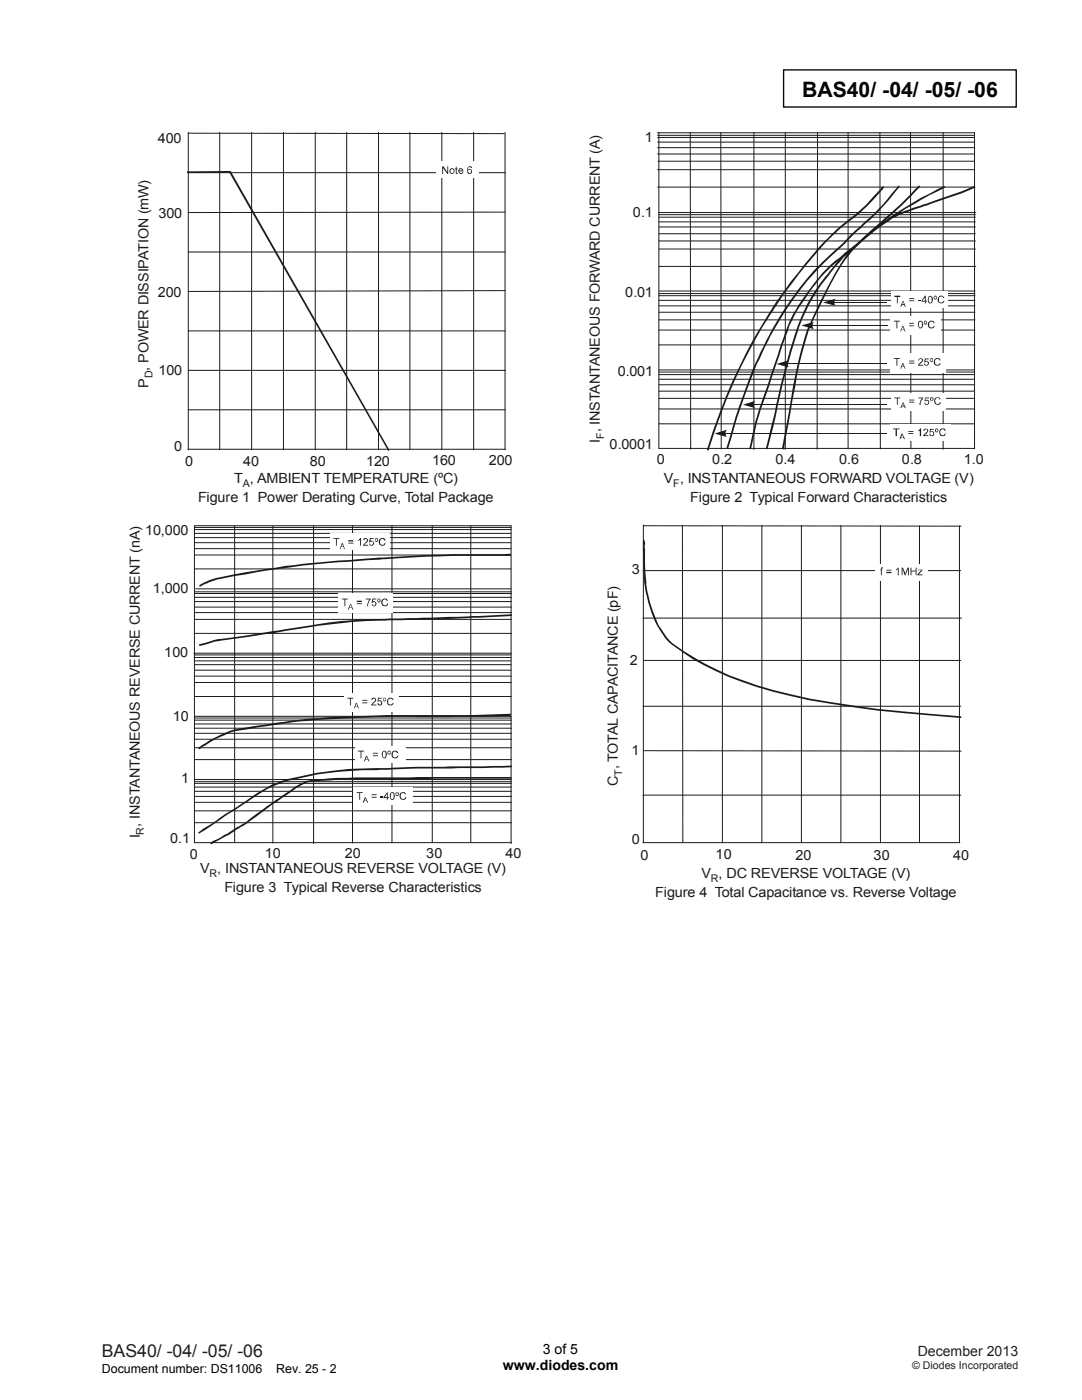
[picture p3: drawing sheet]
<svg xmlns="http://www.w3.org/2000/svg" width="216mm" height="279mm" viewBox="0 0 216 279" stroke-linecap="round" stroke-linejoin="round" font-family="sans-serif">
<path d="M156.4 13.9h46.4v7.5h-46.4z" fill="none" stroke="#000" stroke-width=".26"/>
<g fill="none" stroke="#1f1a17" stroke-width=".2">
<path d="M37.6 26.6l63 .1M37.6 34.5h63.3M37.6 26.4v63.3M43.8 26.4v63.3M50.2 26.4v63.3M56.6 26.4v63.3M62.9 26.4v63.3M69.2 26.4v63.3M75.5 26.4v63.3M81.8 26.4v63.3M88.2 26.4v63.3M94.5 26.4v63.3"/>
<path d="M100.8 26.4v63.3M37.6 50.3h63.3M100.9 42.3l-63.3 .1M100.9 58l-63.3 .2M37.6 73.9h63.3M37.6 66h63.3M37.5 89.7h63.4M37.6 81.8h63.3"/>
</g>
<path d="M37.3 34.2l8.6-.1v.4h-8.6zM45.9 34.1l.2 .1-.2 .1zM45.7 34.4l.4-.2 31.6 55.6-.2 .2z" fill="#1f1a17"/>
<path d="M87.1 32.2h8.3v3.3h-8.3z" fill="#fff"/>
<g fill="#1f1a17">
<path d="M88.2 33.2h.3l.8 1.2v-1.2h.1v1.5h-.1l-.9-1.2v1.2h-.2z" fill-rule="evenodd"/>
<path d="M89.9 33.7l.3-.2 .5 .4v.4l-.3 .4h-.4l-.3-.3zM89.9 33.9v.6h.5l.1-.5-.3-.3z" fill-rule="evenodd"/>
<path d="M91.1 33.2v.4h.2v.2h-.2v.7l.3 .2-.4-.1v-.8h-.2z" fill-rule="evenodd"/>
<path d="M91.5 33.9l.5-.4 .3 .2 .2 .5h-.9l.3 .3 .6-.1-.1 .1-.6 .2-.3-.3zM91.7 33.8l-.1 .2h.6v-.1l-.2-.2z" fill-rule="evenodd"/>
<path d="M93.4 33.4l.2-.2 .6 .2v.1l-.4-.1-.4 .1v.5l.3-.3 .5 .3v.5l-.4 .2h-.3l-.3-.4v-.7zM93.4 34l.2 .5 .4-.1v-.4l-.2-.1z" fill-rule="evenodd"/>
</g>
<g fill="none" stroke="#1f1a17" stroke-width=".2">
<path d="M131.2 37.3h63.3M131.2 26.5h63.3M131.2 27h63.3M131.2 33.9h63.3M131.2 30.7h63.3M131.2 28.4h63.3M131.2 29.5h63.3M131.2 27.4h63.3M131.3 32.2h63.2M131.5 26.4v63.1h63M137.7 26.4l.1 63.3M143.8 26.4l.1 63.2"/>
<path d="M150.4 26.4v63.3M156.7 26.4v63.3M163.1 26.4l-.1 63.3M169.2 26.4v63M175.6 26.4l.1 63.2M181.7 26.4l.1 63.2M188.2 26.4v63.3M194.5 26.4v63.2M131.5 42.4h63.2M131.5 53.2h63.2M131.5 42.8h63.1M131.5 59h63"/>
<path d="M131.5 59.9h63M131.5 49.7h63.1M131.5 48.1h63.1M131.5 46.7h63.1M131.5 44.3h63.1M131.5 45.3h63.1M131.5 43.3h63.1M131.5 58.6h63M131.6 58.1h62.9M131.5 65.9h63M131.5 63.8h63M131.5 61h63"/>
<path d="M131.5 68.8h63M131.5 62.3h63M131.5 73.8h63M131.5 79.5h63M131.5 75.7h63M131.5 74.8h63M131.5 74.3h63M131.5 76.8h63M131.5 78.1h63M131.5 84.6h63M131.5 81.6h63"/>
</g>
<g fill="#1f1a17">
<path d="M151.9 65.1l.2 .2a113.1 113.1 0 0 0-10.7 24.6l-.4-.1a106.4 106.4 0 0 1 10.9-24.7zM163.5 49.3l.2 .2-2.8 3.3a125.1 125.1 0 0 0-8.8 12.5l-.2-.2a97.7 97.7 0 0 1 11.6-15.8zM163.6 49.4l.1 .1zM163.5 49.3l.2 .2zM163.5 49.3l.1 .1zM164.4 48.3l1-1 .2 .3-1.9 1.9-.2-.2zM166 46.7l.7-.6 .2 .2-1.3 1.3-.2-.3zM166.9 46.1v.2zM166.7 46.1l.2 .2zM166.7 46.1h.2zM166.7 46.1l.2-.3 .3 .3-.3 .2zM166.9 45.8l.2 .1zM166.9 45.8l.4-.3 .2 .2-.3 .4zM167.3 45.5l1.7-1.4 .2 .3-1.7 1.3zM169 44.1a38 38 0 0 0 6.6-6.3l.2 .3-2.8 3-1.7 1.7-2.1 1.6zM175.8 37.5l.4-.3 .2 .1-.6 .8-.2-.3z"/>
<path d="M147.5 81.1l.3 .2-2.5 8.3-.4-.1zM150.2 73.7l.3 .2-2.7 7.4-.3-.2zM150.3 73.8l.2 .1zM150.2 73.7l.3 .2zM150.3 73.8l.2 .1zM152.4 69.1l.2 .2-2.1 4.6-.3-.2zM154.6 64.9l.3 .1-2.3 4.3-.2-.2zM162.5 53.9l4.9-4.6 .2 .2a55.2 55.2 0 0 0-12.7 15.5l-.3-.1a67.4 67.4 0 0 1 7.9-11zM167.4 49.3l1.8-1.9 .3 .3-1.9 1.8zM169.7 46.9l.3 .3-.5 .5-.3-.3zM169.7 46.9l.1 .2zM169.7 46.9l.3 .3zM169.7 46.9l.1 .2zM169.7 46.9l.8-.8 .3 .3-.8 .8zM170.5 46.1l1-.8 .3 .3-1 .8zM171.5 45.3l.1 .2zM171.5 45.3l.3 .3zM171.6 45.5l.2 .1zM171.5 45.3l1.5-1.4 .3 .2-1.5 1.5zM173 43.9l.8-.7 .3 .2-.8 .7zM173.8 43.2l.7-.6 .1 .2-.5 .6zM175.2 41.7l.8-.7 .3 .1-1.7 1.7-.1-.2zM177.9 38.6l.3 .3-.9 1.1-1 1.1-.3-.1zM179.3 37l.3 .3-1.4 1.6-.3-.3z"/>
<path d="M149.5 89.6l.3 .1zM149.5 89.6h.2zM150 87.3l.3 .1-.5 2.3-.3-.1zM151.4 81.7l.4 .1-.8 2.5-.7 3.1-.3-.1 .7-3.1zM154.6 72.6h.3l-1.4 4.4-1.7 4.8-.4-.1zM156.9 65.9l.3 .1-2.3 6.6h-.3zM158.8 61.8l.3 .2-1.6 2.9-.3 1.1-.3-.1a16.9 16.9 0 0 1 1.9-4.1zM161.1 58.3l.3 .2-2.3 3.5-.3-.2 .5-.9zM164.1 54.4l.3 .3-3 3.8-.3-.2zM165.8 52.8l1.6-1.3 .3 .2-1.7 1.4-1.6 1.6-.3-.3zM167.4 51.5l1.1-1 .2 .4-1 .8zM168.5 50.5l.7-.5 .3 .2-.8 .7zM169.2 50l4.1-3.5 .2 .2-1.8 1.7-2.2 1.8zM173.3 46.5l2.4-2.2 .3 .2-2.5 2.2zM175.7 44.3l4-3.6 .3 .3-4 3.5zM182.4 37.9l1-.9 .2 .3-3.6 3.7-.3-.3z"/>
<path d="M154.9 80.6l.4 .1-.5 2.2-1.7 6.8-.3-.1zM164.6 55.4l.3 .1a35.6 35.6 0 0 0-6.9 14.5l-2.7 10.7-.4-.1a99.3 99.3 0 0 1 5.5-18.5 29.9 29.9 0 0 1 4.2-6.7zM164.6 55.3l.1 .2zM164.6 55.3l.3 .2zM164.7 55.5h.2zM165.5 54.2l.3 .2-.9 1.1-.3-.2zM168.1 51.1l1-.9 .2 .3-.9 .8-2.6 3.1-.3-.2zM169.1 50.2l.1 .2zM169.1 50.2l.2 .3zM169.2 50.4l.1 .1zM169.1 50.2l1.7-1.3 1.5-1.5 .2 .3-3.2 2.8zM172.3 47.4l2.3-2.1 .3 .3-2.4 2.1zM174.6 45.3l4.2-2.8 3.5-2.1 .1 .3-1.7 1-5.8 3.9zM182.3 40.4l1.5-.9 4.6-2.4 .2 .3-3.1 1.5-3.1 1.8z"/>
<path d="M156 89.6l.4 .1zM157.4 82.4l.3 .1-1.3 7.2-.4-.1zM161.8 64.2l.2 .1a64.4 64.4 0 0 0-3.4 13l-.9 5.2-.3-.1 .8-5.2 1-4.9a43.5 43.5 0 0 1 2.6-8.1zM167.8 52.6l.2 .1a110 110 0 0 0-6 11.6l-.2-.1a110 110 0 0 1 6-11.6zM170.3 49.3l3.3-3 .3 .4a23.5 23.5 0 0 0-5.9 6l-.2-.1 .6-1zM173.6 46.3l2.8-2 .2 .3-2.7 2.1zM176.4 44.3l3-1.8 .2 .3-1.6 .8-1.4 1zM179.4 42.5l.1 .2zM179.4 42.5l.2 .3zM179.5 42.7l.1 .1zM179.4 42.5l4.2-1.4 .1 .3-4.1 1.4zM183.6 41.1l2.6-1 .1 .4-1.2 .5-1.4 .4zM186.2 40.1v.2zM186.2 40.1l.1 .4zM186.2 40.3l.1 .2zM186.2 40.1l2.5-.8 .1 .3-1.2 .4-1.3 .5zM188.7 39.3l3-1 2.8-1.2 .1 .3-2.8 1.2-3 1z"/>
</g>
<g fill="#fff">
<path d="M177.8 58.2h11.2v3.2h-11.2z"/>
<path d="M177.6 84.7h12v3.2h-12z"/>
<path d="M177.8 78.4h10.8v3.5h-10.8z"/>
<path d="M177.7 70.6h11.1v3.8h-11.1z"/>
<path d="M177.7 63.2h10.1v3.7h-10.1z"/>
</g>
<g fill="#1f1a17">
<path d="M178.5 59h1.1v.3h-.5v1.2h-.1v-1.2h-.5z" fill-rule="evenodd"/>
<path d="M181.4 59.5h1v.2h-1zM181.4 59.9h1v.2h-1z" fill-rule="evenodd"/>
<path d="M184.6 59h.1v1h.3v.2h-.3v.3h-.1v-.3h-.7zM184.6 59.4l-.6 .6h.6z" fill-rule="evenodd"/>
<path d="M185.2 59.3l.3-.2a.68 .68 0 0 1 .6 .4 .68 .68 0 0 1 0 .7l-.3 .3h-.4a1.37 1.37 0 0 1-.2-1.2zM185.4 59.3l-.1 .8 .4 .4 .2-.4v-.6l-.2-.3z" fill-rule="evenodd"/>
<path d="M186.5 59h.3l.1 .3v.3l-.1 .2h-.3l-.3-.4zM186.5 59.2l-.1 .3 .2 .2 .2-.3v-.2z" fill-rule="evenodd"/>
<path d="M187.4 59.1l.6-.1 .4 .4-.2 .1v-.1l-.3-.2-.4 .1-.2 .2 .1 .8 .5 .1 .4-.4 .1 .1v.2a.73 .73 0 0 1-1.1 .1l-.2-.6 .1-.4z" fill-rule="evenodd"/>
<path d="M180.1 60l.6 1.2h-.1l-.2-.3h-.4l-.2 .3h-.2zM180.1 60.2l-.1 .5h.4z" fill-rule="evenodd"/>
<path d="M178.2 85.5h1.3v.2h-.5v1.3h-.3v-1.3h-.5z" fill-rule="evenodd"/>
<path d="M181.3 86h1v.2h-1zM181.3 86.4h1v.2h-1z" fill-rule="evenodd"/>
<path d="M183.6 85.5h.2v1.5h-.3v-1.1l-.3 .2z" fill-rule="evenodd"/>
<path d="M184.3 85.8l.1-.1a.64 .64 0 0 1 .8 .1 1.5 1.5 0 0 1-.7 1.1h.7v.1h-1l.9-1.1-.2-.2h-.3l-.1 .3-.3-.1z" fill-rule="evenodd"/>
<path d="M185.6 85.6h.7v.2h-.6v.3l.3-.1 .3 .2a.6 .6 0 0 1-.1 .8h-.6l-.2-.4h.3v.2l.2 .2 .3-.3-.1-.5-.6 .2z" fill-rule="evenodd"/>
<path d="M186.7 85.6l.1-.1a.41 .41 0 0 1 .4 .3 .41 .41 0 0 1-.2 .5l-.4-.2zM186.8 85.7v.4l.1 .1 .2-.4z" fill-rule="evenodd"/>
<path d="M187.6 85.7l.8-.2 .3 .4-.2 .1-.2-.3a.6 .6 0 0 0-.7 .6 .6 .6 0 0 0 .7 .6l.2-.4h.2l-.3 .5h-.5l-.3-.1a.97 .97 0 0 1 0-1.2z" fill-rule="evenodd"/>
<path d="M179.9 86.5h.2l.5 1.1h-.2l-.2-.3h-.4l-.2 .3h-.1zM180 86.7l-.2 .5h.4z" fill-rule="evenodd"/>
<path d="M178.5 79.3h1.1v.2h-.5v1.3h-.1v-1.3h-.5z" fill-rule="evenodd"/>
<path d="M181.4 79.8h1v.1h-1zM181.4 80.2h1v.1h-1z" fill-rule="evenodd"/>
<path d="M183.3 79.3h.9l-.1 .4a1.13 1.13 0 0 0-.4 1.1h-.2v-.2l.2-.8 .3-.3h-.7z" fill-rule="evenodd"/>
<path d="M184.6 79.3h.8v.2h-.7l-.1 .4 .4-.1 .3 .1a.59 .59 0 0 1-.4 1l-.3-.2-.1-.3 .1-.1v.2l.3 .2 .2-.1 .1-.4-.3-.3-.4 .2z" fill-rule="evenodd"/>
<path d="M185.7 79.3h.5v.5l-.1 .2h-.4l-.1-.2zM185.8 79.4l-.1 .4 .3 .1 .1-.4z" fill-rule="evenodd"/>
<path d="M186.8 79.3h.5l.4 .4-.2 .1-.2-.4a.66 .66 0 0 0-.7 .5 .66 .66 0 0 0 .2 .7l.3 .1 .3-.2 .1-.2h.3l-.3 .4-.4 .2-.5-.3a.88 .88 0 0 1 .2-1.3z" fill-rule="evenodd"/>
<path d="M180.1 80.3l.6 1.1h-.1l-.2-.3h-.4l-.2 .3h-.2zM180.1 80.4l-.1 .5h.4z" fill-rule="evenodd"/>
<path d="M178.4 71.5h1.2v.1h-.6v1.4h-.1v-1.4h-.5z" fill-rule="evenodd"/>
<path d="M181.4 72h1v.1h-1zM181.4 72.4h1v.2h-1z" fill-rule="evenodd"/>
<path d="M183.3 71.7l.4-.2 .4 .2v.4l-.6 .7h.7v.2h-1l.1-.4 .7-.6-.2-.4h-.3l-.1 .4-.2-.1z" fill-rule="evenodd"/>
<path d="M184.6 71.5h.7v.2h-.6l-.1 .4 .3-.1 .3 .1 .2 .4-.3 .5h-.5l-.2-.3v-.1h.2v.2l.3 .1 .2-.3-.1-.5-.6 .2z" fill-rule="evenodd"/>
<path d="M185.7 71.5h.4l.1 .5-.2 .2h-.3l-.2-.3zM185.7 71.6v.4l.3 .1v-.5z" fill-rule="evenodd"/>
<path d="M186.7 71.5h.6l.4 .4-.3 .1v-.2l-.2-.2-.4 .1-.2 .3v.6a.5 .5 0 0 0 .5 .2 .5 .5 0 0 0 .4-.3h.2l-.1 .2a.73 .73 0 0 1-1.1 .1l-.2-.6 .1-.4z" fill-rule="evenodd"/>
<path d="M180.1 72.5h.1l.5 1.1h-.2l-.1-.4h-.5l-.1 .4h-.2zM180.1 72.6l-.1 .6h.3z" fill-rule="evenodd"/>
<path d="M178.4 64h1.2v.2h-.6v1.3h-.1v-1.3h-.5z" fill-rule="evenodd"/>
<path d="M181.4 64.4h1v.2h-1zM181.4 64.9h1v.2h-1z" fill-rule="evenodd"/>
<path d="M183.4 64.1l.4-.1a1 1 0 0 1 0 1.5 .61 .61 0 0 1-.6-.7v-.5zM183.5 64.3l-.1 .8 .1 .3 .4-.1a1.02 1.02 0 0 0-.1-1.1z" fill-rule="evenodd"/>
<path d="M184.4 64.1h.5l.1 .4-.2 .3-.4-.1zM184.6 64.1l-.1 .4 .3 .1 .1-.3z" fill-rule="evenodd"/>
<path d="M185.5 64.1l.6-.1 .4 .4-.3 .1v-.2a.52 .52 0 0 0-.8 .1v.7a.5 .5 0 0 0 .5 .3 .5 .5 0 0 0 .4-.4h.2l-.1 .3a.73 .73 0 0 1-1.1 .1l-.1-.2a.79 .79 0 0 1 .3-1.1z" fill-rule="evenodd"/>
<path d="M180.1 65h.1l.5 1.1h-.2l-.1-.3h-.5l-.1 .3h-.2zM180.1 65.1l-.2 .6h.4z" fill-rule="evenodd"/>
</g>
<path d="M183.2 59.9h.6v.2h-.6z" fill="#1f1a17"/>
<path d="M143.8 86.5h33" fill="none" stroke="#1f1a17" stroke-width=".2"/>
<path d="M142.6 86.5l2.4-.7-.2 .5v.4l.2 .5z" fill-rule="evenodd" fill="#1f1a17"/>
<path d="M161.2 65h15.9" fill="none" stroke="#1f1a17" stroke-width=".2"/>
<path d="M159.9 64.9l2.5-.6-.3 .5v.4l.3 .5z" fill-rule="evenodd" fill="#1f1a17"/>
<path d="M165.5 60.4h11.5" fill="none" stroke="#1f1a17" stroke-width=".2"/>
<path d="M164.2 60.4l2.6-.8-.3 .3v.9l.3 .2z" fill-rule="evenodd" fill="#1f1a17"/>
<path d="M149.4 80.8h27.4" fill="none" stroke="#1f1a17" stroke-width=".2"/>
<path d="M148.2 80.8l2.5-.8-.3 .4v.7l.3 .3z" fill-rule="evenodd" fill="#1f1a17"/>
<path d="M156.2 72.6h20.8" fill="none" stroke="#1f1a17" stroke-width=".2"/>
<path d="M154.9 72.6l2.6-.7-.3 .3v.8l.3 .3z" fill-rule="evenodd" fill="#1f1a17"/>
<g fill="none" stroke="#1f1a17" stroke-width=".2">
<path d="M38.8 105.3h63.2M38.8 110.8h63.2M38.8 108.3h63.2M38.8 106.4h63.2M38.8 107.3h63.2M38.8 105.7h63.2M38.8 113.5h63.2M38.9 118.1h63.2M38.9 119.2h63.2M38.9 118.4h63.2M38.9 109.5h63.1M39.1 117.5h62.9"/>
<path d="M46.8 104.9v63.2M54.4 105v63.3M62.6 105v63.3M70.3 104.9v63.4M78.2 104.9v63.3M86.3 104.9v63.2M93.9 104.9v63.3M38.7 130.4h63.4M38.7 131.2h63.3M38.8 130.7h63.2M38.8 136.2h63.2M38.8 134.9h63.2"/>
<path d="M38.8 133.8h63.2M38.8 131.9h63.2M38.8 132.7h63.2M38.8 139h63.2M38.9 123.6h63.2M38.9 121.2h63.2M38.9 120.1h63.2M38.9 126.4h63.2M39 122.3h63.1M38.8 149.2h63.3M38.8 147.5h63.3M38.8 155.6h63.3"/>
<path d="M38.8 143.7h63.3M38.8 144.5h63.3M38.8 145.3h63.3M38.8 157.1h63.3M38.8 156.3h63.3M38.8 156h63.3M38.8 157.9h63.3M38.8 151.6h63.3M38.8 158.9h63.3M38.8 146.3h63.3M38.8 143h63.2M39 143.3h63"/>
<path d="M38.8 164.2h63.3M38.8 160.1h63.3M38.8 161.8h63.3M102.1 168.2h-63.3v-63.3h63.2v63.4"/>
</g>
<g fill="#fff">
<path d="M70.5 157.2h11.9v3.5h-11.9z"/>
<path d="M68.7 138.3h11v3.7h-11z"/>
<path d="M67.5 118.5h10.9v3.8h-10.9z"/>
<path d="M65.9 106.4h11.9v3.3h-11.9z"/>
<path d="M70.8 148.9h10.1v3.4h-10.1z"/>
</g>
<g fill="#1f1a17">
<path d="M71.2 158.1h1.2v.2h-.5v1.3h-.2v-1.3h-.5z" fill-rule="evenodd"/>
<path d="M74.1 158.5h1.1v.2h-1.1zM74.1 159h1.1v.2h-1.1z" fill-rule="evenodd"/>
<path d="M77.3 158.1l.1 1h.2v.2h-.2v.3h-.2v-.3h-.7zM77.2 158.4l-.4 .7h.4z" fill-rule="evenodd"/>
<path d="M77.9 158.3l.6-.2 .2 .2v1l-.2 .3h-.5l-.2-.4zM78 158.3v.2a.72 .72 0 0 0 .1 .9h.3l.1-.2v-.7l-.1-.2z" fill-rule="evenodd"/>
<path d="M79 158.2l.4-.1 .2 .2-.2 .6-.4-.1zM79.1 158.2v.4l.3 .1v-.4z" fill-rule="evenodd"/>
<path d="M79.9 158.3l.8-.2 .3 .4-.4-.2a.56 .56 0 0 0-.6 .7 .56 .56 0 0 0 .8 .3v-.2h.3l-.1 .3a.73 .73 0 0 1-1.1 0 1.05 1.05 0 0 1 0-1.1z" fill-rule="evenodd"/>
<path d="M72.8 159.1h.2l.5 1.1h-.2l-.2-.3h-.4l-.2 .3h-.1zM72.9 159.2l-.2 .6h.4z" fill-rule="evenodd"/>
<path d="M69.3 139.3h1.2v.1h-.5v1.4h-.2v-1.4h-.5z" fill-rule="evenodd"/>
<path d="M72.3 139.7h1v.1h-1zM72.3 140.2h1v.2h-1z" fill-rule="evenodd"/>
<path d="M74.2 139.3h.7l.2 .5-.8 .8h.8v.2h-1v-.2l.8-.9-.2-.3h-.2l-.2 .3h-.2z" fill-rule="evenodd"/>
<path d="M75.4 139.3h.8v.1h-.6l-.1 .4h.5l.3 .2v.4l-.3 .4-.6-.1-.2-.3h.3l.2 .2h.1l.3-.3-.3-.4h-.2l-.1 .2-.2-.1z" fill-rule="evenodd"/>
<path d="M76.4 139.4l.2-.1 .4 .1-.1 .5h-.4zM76.7 139.3l-.2 .5h.3h.1v-.3z" fill-rule="evenodd"/>
<path d="M77.5 139.3h.6l.4 .4h-.2l-.1-.2a.52 .52 0 0 0-.8 .2v.7a.5 .5 0 0 0 .5 .2 .5 .5 0 0 0 .5-.3h.1v.2a.73 .73 0 0 1-1.1 .1l-.2-.6 .1-.4z" fill-rule="evenodd"/>
<path d="M71 140.3h.2l.4 1.1h-.2v-.4h-.6v.4h-.2zM71.1 140.4l-.2 .5h.4z" fill-rule="evenodd"/>
<path d="M68.2 119.5h1.2v.1h-.5v1.4h-.2v-1.4h-.5z" fill-rule="evenodd"/>
<path d="M71.2 119.9h1v.2h-1zM71.2 120.4h1v.2h-1z" fill-rule="evenodd"/>
<path d="M73 119.5h1l-.4 .6-.2 .9h-.2v-.2l.5-1.2h-.7z" fill-rule="evenodd"/>
<path d="M74.3 119.5h.8v.1h-.6l-.1 .5 .3-.1 .3 .1 .2 .4-.4 .5h-.4l-.3-.4 .6 .3 .2-.2v-.4l-.2-.2-.6 .2z" fill-rule="evenodd"/>
<path d="M75.3 119.5h.5l.1 .5-.1 .2-.5-.1zM75.6 119.5l-.2 .5 .4 .1v-.5z" fill-rule="evenodd"/>
<path d="M76.3 119.6l.7-.1 .4 .4-.2 .1-.3-.4a.56 .56 0 0 0-.6 .7 .56 .56 0 0 0 .9 .3v-.1h.2v.2a.73 .73 0 0 1-1.1 .1 1.05 1.05 0 0 1 0-1.2z" fill-rule="evenodd"/>
<path d="M69.9 120.5l.6 1.2h-.2l-.1-.5h-.5l-.1 .5h-.2zM69.9 120.7l-.2 .5h.5z" fill-rule="evenodd"/>
<path d="M66.5 107.4h1.2v.1h-.5v1.4h-.2v-1.4h-.5z" fill-rule="evenodd"/>
<path d="M69.5 107.8h1v.3h-1zM69.5 108.3h1v.2h-1z" fill-rule="evenodd"/>
<path d="M71.9 107.4h.1v1.5h-.1v-1.2l-.5 .3z" fill-rule="evenodd"/>
<path d="M72.6 107.5l.5-.1 .4 .4-.3 .5-.5 .4h.8v.2h-1l.7-1-.1-.4-.6 .3z" fill-rule="evenodd"/>
<path d="M73.8 107.4h.8v.1h-.6l-.1 .5 .2-.1 .4 .2 .2 .3-.4 .5-.5-.1-.2-.3 .5 .3 .4-.4-.3-.3-.6 .1z" fill-rule="evenodd"/>
<path d="M74.9 107.5h.4l.1 .4-.2 .2h-.2l-.3-.4zM75.1 107.5l-.2 .4 .3 .1 .1-.3z" fill-rule="evenodd"/>
<path d="M75.8 107.5a.73 .73 0 0 1 1.1 .1v.2l-.2 .1-.3-.4-.4 .1-.2 .3v.6a.52 .52 0 0 0 .9 .1v-.2h.2v.2a.73 .73 0 0 1-1.1 .1 1.05 1.05 0 0 1 0-1.2z" fill-rule="evenodd"/>
<path d="M68.2 108.4h.2l.4 1.2h-.2v-.4h-.5l-.1 .4h-.2zM68.3 108.6l-.2 .5h.4z" fill-rule="evenodd"/>
<path d="M71.4 149.8h1.2v.2h-.5v1.3h-.2v-1.3h-.5z" fill-rule="evenodd"/>
<path d="M74.4 150.2h1v.2h-1zM74.4 150.7h1v.2h-1z" fill-rule="evenodd"/>
<path d="M76.5 149.8a.77 .77 0 0 1 .7 .8 .77 .77 0 0 1-.7 .7l-.2-.1a1.06 1.06 0 0 1 .2-1.4zM76.4 150.1v1l.4 .1 .1-.3v-.7l-.1-.2z" fill-rule="evenodd"/>
<path d="M77.4 149.9l.4-.1 .2 .2-.2 .6-.4-.1zM77.6 149.9l-.2 .4 .4 .1 .1-.2z" fill-rule="evenodd"/>
<path d="M78.3 150a.73 .73 0 0 1 1.1 .1l.1 .1-.3 .1-.1-.1a.45 .45 0 0 0-.7 0v.7a.52 .52 0 0 0 .8 .1v-.2h.3l-.1 .3a.73 .73 0 0 1-1.1 .1 1.05 1.05 0 0 1 0-1.2z" fill-rule="evenodd"/>
<path d="M73 150.8h.2l.5 1.1h-.1l-.2-.3h-.4l-.2 .3h-.2zM73.1 150.9l-.1 .6h.4z" fill-rule="evenodd"/>
</g>
<g fill="#1f1a17">
<path d="M75.9 158.9h.5v.3h-.5z"/>
<path d="M102.1 122.6l.1 .3zM102.1 122.6v.2zM95.6 122.9l6.5-.3v.3l-6.4 .4zM93.3 123l2.3-.1 .1 .4-2.4 .1zM80.1 123.4l13.2-.4v.4l-8.7 .3-4.5 .1zM75.7 123.5l4.4-.1v.4l-4.3 .1zM57 125.6l6.6-1.1a76.3 76.3 0 0 1 12.1-1l.1 .4a130.7 130.7 0 0 0-18.7 2zM44.2 127.5l12.8-1.9 .1 .3-12.8 1.9zM41.7 128.1l1.6-.5 .9-.1 .1 .3-2.6 .6zM39.7 128.6l2-.5v.3l-1.9 .5z"/>
<path d="M85 155.1h17.1v.3l-17.1 .1zM78.5 155.2l6.5-.1v.4h-6.5zM69.3 155.2h9.2v.3l-9.2 .1zM62.3 155.6l7-.4v.4h-1.7l-5.3 .4zM58 157.7a10.6 10.6 0 0 1 4.3-2.1v.4l-.5 .1a9.3 9.3 0 0 0-3.5 1.8zM56.5 158.7l1.5-1 .3 .2-1.7 1.1zM56.5 158.7l.1 .2zM56.5 158.7l.1 .3zM56.6 158.9v.1zM55.6 159.3l.9-.6 .1 .3-.8 .6zM55.2 159.5l.4-.2 .2 .3-.3 .3zM55.2 159.5l.2 .2zM55.2 159.5l.3 .4zM55.4 159.7l.1 .2zM51 162.6l4.2-3.1 .3 .4-4.3 3zM48.9 164.2l2.1-1.6 .2 .3-2.1 1.5zM48.9 164.2l.1 .1zM48.9 164.2l.2 .2zM49 164.3l.1 .1zM47.8 164.9l1.1-.7 .2 .2-1.2 .7zM47.4 165l.4-.1 .1 .2-.2 .2zM47.6 165.2l.1 .1zM47.4 165l.3 .3zM47.4 165l.1 .2zM46.2 165.8l1.2-.8 .3 .3-1.3 .8zM45.5 166.3l.7-.5 .2 .3-.8 .5zM45.1 166.5l.4-.2 .1 .3-.4 .2zM44.6 166.7l.5-.2 .1 .3-.3 .2zM44.8 166.8l.1 .2zM44.6 166.7l.3 .3zM44.6 166.7l.2 .1zM43.3 167.5l1.3-.8 .3 .3-1.4 .7zM41.9 168.3l1.4-.8 .2 .2-1.3 .8z"/>
<path d="M101.9 142.5v.4zM101.9 142.6v.3zM83.6 142.7h10.7l7.6-.2v.4l-5.2 .1-13.1 .1zM75.3 142.8l8.3-.1v.4h-8.2zM61.2 143.5l6-.5 8.1-.2 .1 .3-9.8 .5-4.4 .3zM46.7 145.6l8.4-1.4 6.1-.7v.4l-2.9 .2-11.5 1.8zM46.7 145.6l.1 .2zM46.7 145.6l.1 .3zM46.1 145.8l.6-.2 .1 .3-.6 .2zM45.3 146.1l.8-.3 .1 .3-.7 .3zM41.1 148.2l.8-.5 3.4-1.6 .2 .3-2.4 1-1.7 1.1zM40.6 148.5l.5-.3 .3 .3-.7 .4zM40.6 148.5v.2zM39.5 149.3l1.1-.8 .1 .4-.9 .7z"/>
<path d="M101.7 110.5h.2v.4h-.2zM97.1 110.6l4.6-.1v.4h-4.6zM88.5 110.7l8.6-.1v.3l-8.6 .1zM76.6 111.3l11.9-.6v.3l-11.9 .6zM75.8 111.3h.8v.3l-.8 .1zM60.5 112.5l15.3-1.2v.4l-8.2 .5-7.1 .7zM44.2 115.1a212.7 212.7 0 0 1 16.3-2.6v.4l-7.3 1-8.9 1.6zM42.4 115.6l1.8-.5 .1 .4-1.7 .4zM41 116.2l1.4-.6 .2 .3-1.5 .6zM41 116.2l.1 .1zM41 116.2l.1 .3zM41.1 116.3v.2zM40.7 116.2h.3l.1 .3-.2 .1zM40.3 116.5l.4-.3 .2 .4-.4 .2zM40.1 116.6l.2-.1 .2 .3h-.2zM40.2 116.8h.1zM39.8 116.8l.3-.2 .2 .2-.5 .3z"/>
<path d="M102.1 152.8l.1 .3zM88.5 153l13.6-.2 .1 .3-13.7 .3zM78.7 153.2l9.8-.2v.4l-9.8 .1zM78.5 153.2h.2v.3h-.2zM75.1 153.3l3.4-.1v.3l-3.4 .2zM65.3 154a58.4 58.4 0 0 1 9.8-.7v.4a75.5 75.5 0 0 0-9.8 .6zM57.3 155.5l5.9-1.3 2.1-.2v.3l-2 .3-5.9 1.2zM49 159.9a22.7 22.7 0 0 1 8.3-4.4l.1 .3-1 .4a24.4 24.4 0 0 0-7.2 3.9zM44.8 162.6l4.2-2.7 .2 .2-4.2 2.7zM44.8 162.6l.1 .2zM44.8 162.6l.2 .2zM44.9 162.8h.1zM43.3 163.7l1.5-1.1 .2 .2-1.6 1.1zM41.1 165l2.2-1.3 .1 .2-2.1 1.5zM40 165.8l1.1-.8 .2 .4-1.1 .7zM39.5 166.1l.5-.3 .2 .3-.5 .3z"/>
</g>
<g fill="none" stroke="#1f1a17" stroke-width=".2">
<path d="M128.3 113.9h63.4M128.4 104.8v63.4M128.4 104.9l63.4 .1M136.2 104.8v63.4M144.1 104.8v63.4M152 104.8v63.4M159.9 104.8v63.4M167.8 104.8v63.4M175.7 104.8v63.4M183.5 104.9v63.3M191.5 104.9v63.3M128.3 123.4h63.6"/>
<path d="M128.4 131.8h63.3M128.3 158.7h63.4M128.3 140.9h63.4M128.4 149.8l63.4 .1M128.3 168.2h63.2"/>
</g>
<path d="M128.4 107.6l.1 .1 .2 .5v.4h-.4zM128.3 108.6h.4l-.1 .6h-.3zM128.3 109.2h.3zM128.3 109.2h.3l.1 .8h-.4zM128.3 110h.4v2.8l.3 3.4h-.5zM128.5 116.2h.5zM128.5 116.2h.5l.1 1.1h-.4zM128.7 117.3h.4l.2 1.2-.3 .1zM129 118.6l.3-.1a25.4 25.4 0 0 0 2.5 6.8l-.3 .2a18.4 18.4 0 0 1-2.5-6.9zM131.5 125.5l.2-.1zM131.5 125.5l.3-.2zM131.5 125.5l.2-.1zM131.5 125.5l.3-.2 .2 .3-.2 .3zM131.8 125.9l.2-.3 1 1.6 1.1 1.1-.1 .3-1.2-1.2zM134.1 128.3a59.6 59.6 0 0 0 20.3 9.4l-.1 .4a57.1 57.1 0 0 1-20.3-9.5zM154.4 137.7a177.2 177.2 0 0 0 31.4 4.8l6 .5v.3a247.3 247.3 0 0 1-30.3-3.5l-7.2-1.7z" fill="#1f1a17"/>
<path d="M174.7 112.5h10.4v3.3h-10.4z" fill="#fff"/>
<g fill="#1f1a17">
<path d="M175.9 113.3l.2-.1 .1 .3h-.3v.2l.2 .1h-.2v1h-.1v-1l-.2-.1h.2z" fill-rule="evenodd"/>
<path d="M176.9 113.7h1v.2h-1zM176.9 114.1h1v.3h-1z" fill-rule="evenodd"/>
<path d="M178.8 113.6l.5-.3v1.5h-.1v-1.2l-.3 .2z" fill-rule="evenodd"/>
<path d="M179.9 113.3h.3l.5 1.3 .4-1.3h.3v1.5h-.2v-1.3l-.5 1.3h-.2l-.4-1.3v1.3h-.2z" fill-rule="evenodd"/>
<path d="M181.7 113.3h.2v.6h.8v-.6h.2v1.5h-.2v-.8h-.8v.8h-.2z" fill-rule="evenodd"/>
<path d="M183.1 113.7h1l-.8 .9h.8v.2h-1.1v-.2l.8-.8z" fill-rule="evenodd"/>
</g>
<text font-size="4.2" x="160" y="19.3">BAS40/ -04/ -05/ -06</text>
<text font-size="3.5" fill="#231f20" x="20.3" y="270.9">BAS40/ -04/ -05/ -06</text>
<g font-size="2.8" fill="#1f1a17">
<text x="31.5" y="28.5">400</text>
<text x="128.7" y="28.4">1</text>
<text x="31.6" y="43.5">300</text>
<text x="126.3" y="43.3">0.1</text>
<text x="31.5" y="59.3">200</text>
<text x="124.8" y="59.2">0.01</text>
<text x="29.6" y="77.4" transform="rotate(-90 29.6 77.4)">P , POWER DISSIPATION (mW)</text>
<text x="31.6" y="74.9">100</text>
<text x="123.3" y="75.1">0.001</text>
<text x="119.7" y="88.4" transform="rotate(-90 119.7 88.4)">I , INSTANTANEOUS FORWARD CURRENT (A)</text>
<text x="121.6" y="89.7">0.0001</text>
<text x="34.8" y="90.1">0</text>
<text x="37" y="93">0</text>
<text x="48.5" y="93">40</text>
<text x="61.8" y="93">80</text>
<text x="73.1" y="93">120</text>
<text x="86.2" y="92.9">160</text>
<text x="97.6" y="92.9">200</text>
<text x="131" y="92.6">0</text>
<text x="142.1" y="92.5">0.2</text>
<text x="154.7" y="92.5">0.4</text>
<text x="167.4" y="92.5">0.6</text>
<text x="180" y="92.6">0.8</text>
<text x="192.3" y="92.6">1.0</text>
<text x="39.5" y="100.2">Figure 1 Power Derating Curve, Total Package</text>
<text x="46.7" y="96.4">T , AMBIENT TEMPERATURE (ºC)</text>
<text x="132.5" y="96.4">V , INSTANTANEOUS FORWARD VOLTAGE (V)</text>
<text x="137.7" y="100.2">Figure 2 Typical Forward Characteristics</text>
<text x="29" y="106.8">10,000</text>
<text x="30.5" y="118.4">1,000</text>
<text x="126.1" y="114.6">3</text>
<text x="32.8" y="131">100</text>
<text x="125.6" y="132.7">2</text>
<text x="34.5" y="143.9">10</text>
<text x="126" y="150.6">1</text>
<text x="36.2" y="156.3">1</text>
<text x="123.3" y="156.9" transform="rotate(-90 123.3 156.9)">C , TOTAL CAPACITANCE (pF)</text>
<text x="27.9" y="167.3" transform="rotate(-90 27.9 167.3)">I , INSTANTANEOUS REVERSE CURRENT (nA)</text>
<text x="34" y="168.3">0.1</text>
<text x="37.9" y="171.4">0</text>
<text x="52.8" y="171.2">10</text>
<text x="68.8" y="171.2">20</text>
<text x="85.1" y="171.2">30</text>
<text x="100.9" y="171.2">40</text>
<text x="126.1" y="168.3">0</text>
<text x="127.8" y="171.6">0</text>
<text x="142.8" y="171.4">10</text>
<text x="158.7" y="171.6">20</text>
<text x="174.3" y="171.6">30</text>
<text x="190.2" y="171.6">40</text>
<text x="40" y="174.2">V , INSTANTANEOUS REVERSE VOLTAGE (V)</text>
<text x="44.8" y="178">Figure 3 Typical Reverse Characteristics</text>
<text x="130.7" y="179">Figure 4 Total Capacitance vs. Reverse Voltage</text>
<text x="140" y="175.2">V , DC REVERSE VOLTAGE (V)</text>
</g>
<g font-size="2.8">
<text x="100.3" y="273.5">www.diodes.com</text>
<text x="108.3" y="270.2">3 of 5</text>
</g>
<text font-size="2.8" fill="#231f20" x="183.1" y="270.6">December 2013</text>
<g font-size="2.5">
<text x="20.3" y="274">Document number: DS11006</text>
<text x="55.1" y="274">Rev. 25 - 2</text>
</g>
<g font-size="2.1" fill="#1f1a17">
<text x="30.5" y="75.5" transform="rotate(-90 30.5 75.5)">D</text>
<text x="120.5" y="87.6" transform="rotate(-90 120.5 87.6)">F</text>
<text x="48.4" y="97.2">A</text>
<text x="134.3" y="97.2">F</text>
<text x="124.1" y="154.9" transform="rotate(-90 124.1 154.9)">T</text>
<text x="28.7" y="166.6" transform="rotate(-90 28.7 166.6)">R</text>
<text x="41.8" y="175">R</text>
<text x="141.8" y="176">R</text>
</g>
<text font-size="2.1" fill="#231f20" x="182" y="273.2">© Diodes Incorporated</text>
</svg>
